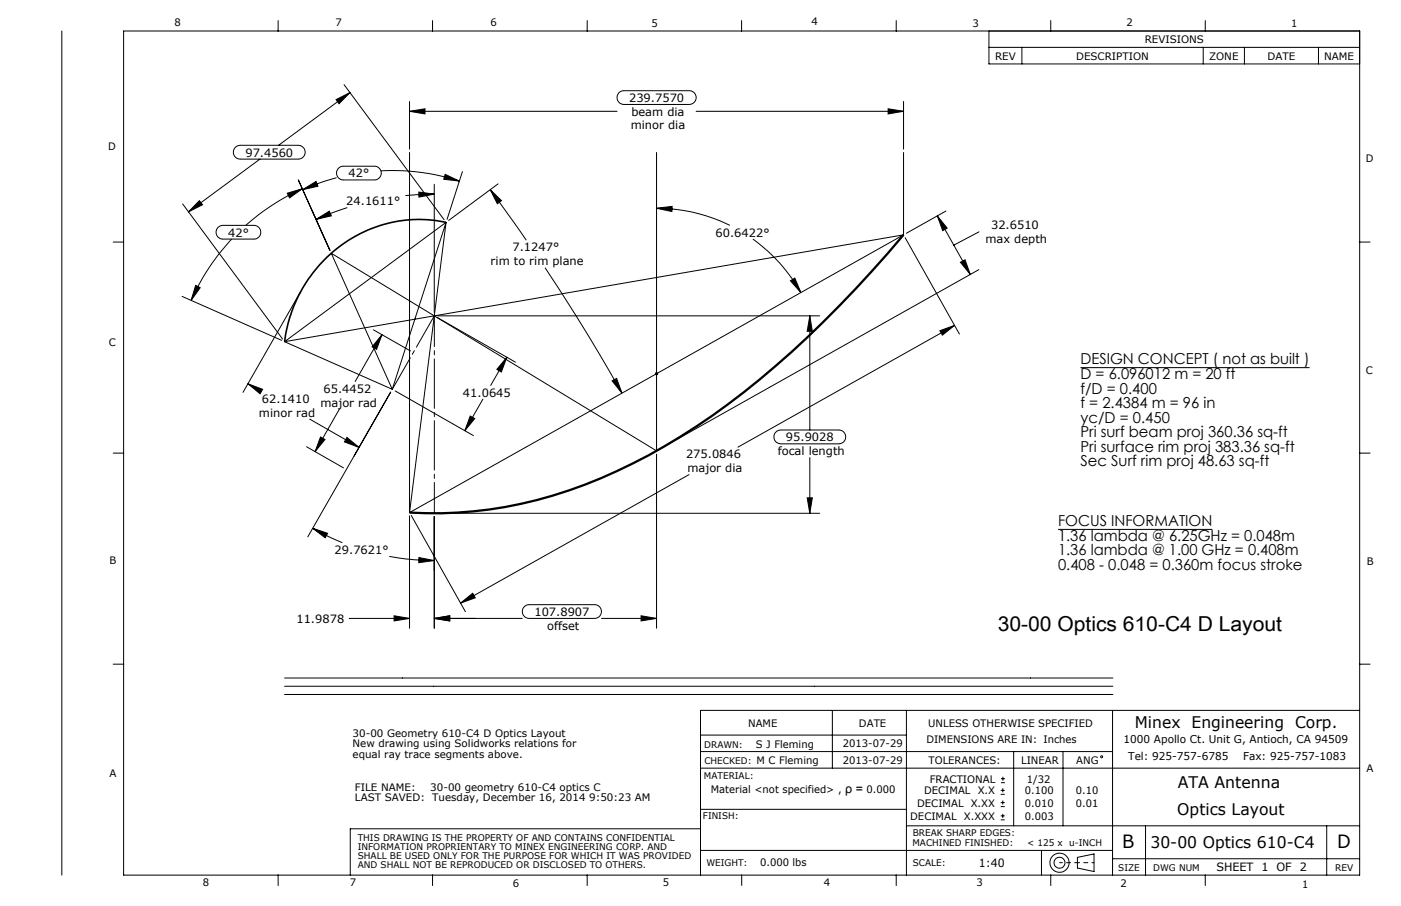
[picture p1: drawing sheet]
<svg xmlns="http://www.w3.org/2000/svg" width="432mm" height="279mm" viewBox="0 0 432 279" stroke-linecap="round" stroke-linejoin="round" font-family="sans-serif">
<g fill="none" stroke="#000" stroke-width=".31">
<path d="M19 9.6v260.3M38.1 9.6h381v260.3h-381zM85.7 6.3v3.3M133.3 6.3v3.3M181 6.3v3.3M228.6 6.3v3.3M276.2 6.3v3.3M304.8 9.6v10.1h114.3M304.8 14.6h114.3M315 14.6v5.1M323.8 6.3v3.3M370.8 14.6v5.1"/>
<path d="M371.5 6.3v3.3M383.5 14.6v5.1M406.4 14.6v5.1M103.6 30.7l4.3-2.2-3.4 3.5zM106 26.1l30.9 41.7M107.9 28.5l-22 16.3M126.2 34.3l4.8-.8v1.6zM126.2 31.3v14.7M126.2 34.3h64M190.8 28.6l1.3-.6h20.3a2.12 2.12 0 0 1 2.2 2.1 2.12 2.12 0 0 1-2.2 2.1h-20.1a2.13 2.13 0 0 1-2-1.3 2.13 2.13 0 0 1 .5-2.3zM214.6 34.3h63.9M273.7 33.5l4.8 .8-4.8 .8z"/>
<path d="M278.5 31.3v14.7M72.4 45.6l.8-.6 .8-.2h17.9a2.13 2.13 0 0 1 2.2 2.1 2.13 2.13 0 0 1-2.2 2.2h-17.9a2.15 2.15 0 0 1-1.9-1.3 2.15 2.15 0 0 1 .3-2.2zM80.1 49.1l-22 16.2M88.5 59.6l4.7-1.4-3.9 2.8zM91.9 55.4l9.8 21.8-9.7-21.5M93.2 58.2a68.3 68.3 0 0 0-17.5 11.3M93.3 58.5l4.1-2.5 .6 1.4zM103.7 54.8l-4.7 1.4-5.7 2.3M104.4 51.9l1.2-.6h9.8a2.12 2.12 0 0 1 2.1 2.1 2.12 2.12 0 0 1-2.1 2.1h-9.6a2.11 2.11 0 0 1-1.9-1.3 2.11 2.11 0 0 1 .5-2.3zM117.5 52.7a67.4 67.4 0 0 1 24.1 3.1M126.2 47v111.1M129.1 59.2l4.7 .7-4.7 .9z"/>
<path d="M133.8 59.9l-8.8 .4M133.8 56.8v39.6M137.2 53.8l4.4 2-4.8-.5zM142.5 52.9l-4.7 14.7M151.1 58.5l3.5 3.4-1.3 .9zM151.1 58.5l11.1 15.6M153.5 56.7l-15.2 11.3M202.4 47v92l-100.3-60.9 18.8 42M278.5 47v25.4M34.9 74.6h3.2M56.3 62.9l30.8 41.7M61.5 61.9l.9 1.2-4.3 2.2z"/>
<path d="M67.1 70.3l1.4-.8h9.7a2.12 2.12 0 0 1 2.2 2.1 2.12 2.12 0 0 1-2.2 2.1h-9.5a2.12 2.12 0 0 1-1.9-1.2 2.12 2.12 0 0 1 .3-2.2zM71.4 73.7a68.1 68.1 0 0 0-12.5 18.9M97.4 67.7l4.1-2.6 .6 1.5zM107 64l-9.6 3.7M137.5 68.6l-49.8 36.8M137.5 68.6l-11.3 89.5M137.5 68.6l-16.6 51.5M202.4 64.2l4.8-.6-.1 1.6zM202.4 64.2a50.6 50.6 0 0 1 22.6 5.3M232.1 73.7a51.3 51.3 0 0 1 14.7 16.5M278.5 72.4l-190.8 33M278.5 72.4l-152.3 85.7"/>
<path d="M279 73.3l16.7 29.7M288.9 66.6l3 3.7-1.4 .8zM288.9 66.6l5.1 9M291.5 65.1l-12.1 6.8M294 75.6l5 9M301.7 71.5l-7.7 4.1M419.1 74.6h3.2M56.1 91.4l30.7 13.6M60.3 88l1.4 .7-2.8 3.9zM92.6 90l-17.7 31M134.7 97.9l24.2 13.8M134.9 97.4h117.7"/>
<path d="M168 82.5l13.1 20.7 10.6 18M243.6 86.6l1.4-.8 1.8 4.4zM249.6 97.4l.8 4.8h-1.6zM249.6 97.4v35.2M296 80.9l1.4-.8 1.6 4.5zM301.7 83.1l-98.5 55.4M76.4 118.4l4.5 1.7-.7 1.3zM76.4 118.4l4.2 2.4M87.7 105.4l33.2 14.7M115.1 101.7l11.4 6.5M117.7 103.2l-1.6 4.5-1.4-.7zM117.7 103.2l-8.2 14.5"/>
<path d="M156.2 110.2l-1.7 4.5-1.4-.8zM156.2 110.2l-5 8.7M188.7 117.5l1.3-.8 1.7 4.5zM201.9 115.3h.9M202 114.9l.7 .7M202.7 114.9l-.7 .7M289.7 102l4.5-1.6-3.8 3zM294.2 100.4l-66.8 37.5M333 113.4h70.6M34.9 139.7h3.2M94.5 137.8l11.4 6.5M95.5 129.3l15.2 8.7"/>
<path d="M98.8 134.8l1.4 .7-3.1 3.8zM104.6 126.1l-7.5 13.2M106.9 134.9l3.8 3.1-4.5-1.7zM120.4 120.9l-25.5 44.7M121.8 120.5l24.1 13.8M144.9 128.3l1.4 .8-3 3.7zM148.8 123.1l-5.5 9.7M239 133.4l.6-.5 1-.3h18a2.13 2.13 0 0 1 2.1 2.1 2.13 2.13 0 0 1-2.1 2.2h-18a2.13 2.13 0 0 1-1.9-1.3 2.13 2.13 0 0 1 .3-2.2zM419.1 139.7h3.2M126.2 159.1v34.6M126.8 159l16.6 29.6M133.8 159.3v34.4"/>
<path d="M134.9 158.3h117.7M202.4 140.1v53.6M212.4 146.4l-70.4 39.6M248.8 153.5h1.6l-.8 4.8zM249.6 141.1v17.2M96.4 162.9l4.6 1.6-.8 1.3zM96.4 162.9l4.5 2.4 4.6 2.1M120 171.6l7.5 1 6.3 .3M129.1 171.9l4.7 1-4.7 .6zM326.1 163.3h47.6M107.6 190.7h18.6M121.5 189.9l4.7 .8-4.7 .8z"/>
<path d="M133.8 190.7l4.8-.8v1.6zM133.8 190.7h27.2M142 186l3.7-3 .8 1.4zM161.6 187.1l1.3-.6h20.3a2.12 2.12 0 0 1 2.2 2.1 2.12 2.12 0 0 1-2.2 2.1h-20.1a2.13 2.13 0 0 1-2-1.3 2.13 2.13 0 0 1 .5-2.3zM185.4 190.7h17M197.6 189.9l4.8 .8-4.8 .8zM34.9 204.8h3.2M87.7 209.1h255.3M87.7 211.6h255.3M87.7 214.2h255.3M256.5 219.1v17.8M279.4 219.1v50.8"/>
<path d="M342.9 219.1v50.8M419.1 204.8h3.2M419.1 219.1h-203.2v50.8M215.9 236.9h203.2M215.9 231.8h127M215.9 226.7h63.5M309.1 239.5v1.3M312.4 231.8v22.9M327.6 231.8v22.9M215.9 255.6h-108v14.3M215.9 249.6h63.5M279.4 254.7h139.7"/>
<path d="M308.4 252.8h1.3M308.4 251.6h1.3M308.4 245h1.3M308.4 243.7h1.3M308.4 248.7h1.3M308.4 247.5h1.3M308.5 241.4h1.2M308.5 240.1h1.2M309.1 243.1v1.2M309.1 246.9v1.2M309.1 251v1.2M353.1 254.7v15.2"/>
<path d="M408.9 254.7v15.2M85.7 269.9v3.2M133.3 269.9v3.2M181 269.9v3.2M215.9 262.3h127M276.2 269.9v3.2M321 262.3v7.6M323.8 269.9v3.2M332.1 264.4l5.1-1.1v5.5l-5.1-1.1zM342.9 264.8h76.2M371.5 269.9v3.2"/>
<circle cx="339.5" cy="233.4" r=".31"/>
<circle cx="326.5" cy="266.1" r="1.68"/>
<circle cx="326.6" cy="266.1" r="2.96"/>
</g>
<path d="M137.5 68.6a41.7 41.7 0 0 0-47.5 27.2 43.4 43.4 0 0 0-2.3 9.6" fill="none" stroke="#000" stroke-width=".5"/>
<path d="M278.5 72.4a317.8 317.8 0 0 1-58.9 55.8 165.3 165.3 0 0 1-59 27.2 126.5 126.5 0 0 1-34.4 2.7" fill="none" stroke="#000" stroke-width=".7" stroke-linecap="butt"/>
<path d="M228.6 269.9v3.2" fill="none" stroke="#000" stroke-width=".31" stroke-dasharray="15.2 1.3 1.3 1.3"/>
<path d="M326.6 266h5.5" fill="none" stroke="#000" stroke-width=".31" stroke-dasharray="15.2 1.3 1.3 1.3" stroke-dashoffset="14.4"/>
<path d="M332.1 266h5.1" fill="none" stroke="#000" stroke-width=".31" stroke-dasharray="15.2 1.3 1.3 1.3" stroke-dashoffset="14.6"/>
<path d="M133.9 97.4v60.9" fill="none" stroke="#000" stroke-width=".31" stroke-dasharray="15.2 1.3 1.3 1.3" stroke-dashoffset="5.7"/>
<path d="M133.9 97.4l-13 22.6" fill="none" stroke="#000" stroke-width=".31" stroke-dasharray="15.2 1.3 1.3 1.3" stroke-dashoffset="4.1"/>
<g fill="#000">
<path d="M133.8 190.7l4.8-.8v1.6zM121.5 189.9l4.7 .8-4.7 .8zM243.6 86.6l1.4-.8 1.8 4.4zM202.4 64.2l4.8-.6-.1 1.6zM96.4 162.9l4.6 1.6-.8 1.3zM129.1 171.9l4.7 1-4.7 .6zM288.9 66.6l3 3.7-1.4 .8zM296 80.9l1.4-.8 1.6 4.5zM142 186l3.7-3 .8 1.4zM289.7 102l4.5-1.6-3.8 3zM156.2 110.2l-1.7 4.5-1.4-.8zM144.9 128.3l1.4 .8-3 3.7zM129.1 59.2l4.7 .7-4.7 .9zM97.4 67.7l4.1-2.6 .6 1.5zM188.7 117.5l1.3-.8 1.7 4.5zM151.1 58.5l3.5 3.4-1.3 .9zM76.4 118.4l4.5 1.7-.7 1.3zM106.9 134.9l3.8 3.1-4.5-1.7zM117.7 103.2l-1.6 4.5-1.4-.7zM98.8 134.8l1.4 .7-3.1 3.8z"/>
<path d="M197.6 189.9l4.8 .8-4.8 .8zM133.8 190.7l4.8-.8v1.6zM273.7 33.5l4.8 .8-4.8 .8zM126.2 34.3l4.8-.8v1.6zM249.6 97.4l.8 4.8h-1.6zM248.8 153.5h1.6l-.8 4.8zM88.5 59.6l4.7-1.4-3.9 2.8zM60.3 88l1.4 .7-2.8 3.9zM137.2 53.8l4.4 2-4.8-.5zM93.3 58.5l4.1-2.5 .6 1.4zM103.6 30.7l4.3-2.2-3.4 3.5zM61.5 61.9l.9 1.2-4.3 2.2z"/>
</g>
<text font-size="6.3" x="307.5" y="194.6">30-00 Optics 610-C4 D Layout</text>
<g font-size="5.6">
<text x="345.8" y="261.6">B</text>
<text x="412.2" y="261.6">D</text>
</g>
<g font-size="4.9">
<text x="349.8" y="224.5">Minex Engineering Corp.</text>
<text x="363" y="243.1">ATA Antenna</text>
<text x="362.9" y="251.4">Optics Layout</text>
<text x="354.6" y="261.6">30-00 Optics 610-C4</text>
</g>
<g font-size="4.7">
<text x="333" y="112.4">DESIGN CONCEPT ( not as built )</text>
<text x="333" y="116.9">D = 6.096012 m = 20 ft</text>
<text x="333" y="121.4">f/D = 0.400</text>
<text x="333" y="125.9">f = 2.4384 m = 96 in</text>
<text x="333" y="130.4">yc/D = 0.450</text>
<text x="333" y="134.9">Pri surf beam proj 360.36 sq-ft</text>
<text x="333" y="139.4">Pri surface rim proj 383.36 sq-ft</text>
<text x="333" y="143.9">Sec Surf rim proj 48.63 sq-ft</text>
<text x="326.1" y="162.2">FOCUS INFORMATION</text>
<text x="326.1" y="166.7">1.36 lambda @ 6.25GHz = 0.048m</text>
<text x="326.1" y="171.2">1.36 lambda @ 1.00 GHz = 0.408m</text>
<text x="326.1" y="175.7">0.408 - 0.048 = 0.360m focus stroke</text>
</g>
<text font-size="3.9" x="260.5" y="244.6">ρ =</text>
<g font-size="3.5">
<text x="193.9" y="31.4">239.7570</text>
<text x="194.6" y="35.7">beam dia</text>
<text x="194.4" y="39.9">minor dia</text>
<text x="75.6" y="48.3">97.4560</text>
<text x="107.4" y="54.7">42°</text>
<text x="106.7" y="63.2">24.1611°</text>
<text x="305.5" y="70.7">32.6510</text>
<text x="70.3" y="73">42°</text>
<text x="158" y="77.6">7.1247°</text>
<text x="220.5" y="73">60.6422°</text>
<text x="303.7" y="75">max depth</text>
<text x="151.2" y="81.8">rim to rim plane</text>
<text x="80.7" y="124.3">62.1410</text>
<text x="98.7" y="125.4">major rad</text>
<text x="99.7" y="121.1">65.4452</text>
<text x="142.7" y="122.3">41.0645</text>
<text x="79.8" y="128.5">minor rad</text>
<text x="242.2" y="136.1">95.9028</text>
<text x="211.4" y="141.4">275.0846</text>
<text x="239.7" y="140.3">focal length</text>
<text x="211.9" y="145.6">major dia</text>
<text x="103.1" y="170.8">29.7621°</text>
<text x="164.7" y="189.9">107.8907</text>
<text x="91.4" y="192.1">11.9878</text>
<text x="168.6" y="194.2">offset</text>
<text x="301.7" y="267.5">1:40</text>
<text x="374.9" y="268.5">SHEET 1 OF 2</text>
</g>
<g font-size="3.3">
<text x="346.3" y="229.1">1000 Apollo Ct. Unit G, Antioch, CA 94509</text>
<text x="347.7" y="234.4">Tel: 925-757-6785</text>
<text x="383.1" y="234.4">Fax: 925-757-1083</text>
</g>
<g font-size="3.2">
<text x="53.8" y="7.9">8</text>
<text x="103.4" y="7.9">7</text>
<text x="151.2" y="8.1">6</text>
<text x="200.8" y="8.4">5</text>
<text x="250.2" y="7.7">4</text>
<text x="299.8" y="8.2">3</text>
<text x="347.2" y="7.9">2</text>
<text x="397.9" y="8.3">1</text>
<text x="352.8" y="13.3">REVISIONS</text>
<text x="306.7" y="18.4">REV</text>
<text x="331.7" y="18.4">DESCRIPTION</text>
<text x="372.7" y="18.4">ZONE</text>
<text x="390.7" y="18.4">DATE</text>
<text x="408.1" y="18.4">NAME</text>
<text x="33.3" y="46.1">D</text>
<text x="420.9" y="49.9">D</text>
<text x="33.5" y="106.8">C</text>
<text x="420.9" y="115.2">C</text>
<text x="33.7" y="173.8">B</text>
<text x="421.2" y="174.3">B</text>
<text x="108.7" y="227.3">30-00 Geometry 610-C4 D Optics Layout</text>
<text x="230.6" y="224.3">NAME</text>
<text x="264.7" y="224.3">DATE</text>
<text x="286.1" y="224.3">UNLESS OTHERWISE SPECIFIED</text>
<text x="108.7" y="230.5">New drawing using Solidworks relations for</text>
<text x="108.7" y="233.6">equal ray trace segments above.</text>
<text x="233" y="230.6">S J Fleming</text>
<text x="259.8" y="230.4">2013-07-29</text>
<text x="285.5" y="229">DIMENSIONS ARE IN: Inches</text>
<text x="33.8" y="239.5">A</text>
<text x="259.8" y="235.5">2013-07-29</text>
<text x="286.2" y="235.5">TOLERANCES:</text>
<text x="314.7" y="235.5">LINEAR</text>
<text x="331.7" y="235.5">ANG</text>
<text x="421.2" y="237.9">A</text>
<text x="109.4" y="243.9">FILE NAME:</text>
<text x="132.6" y="243.9">30-00 geometry 610-C4 optics C</text>
<text x="219.1" y="244.5">Material &lt;not specified&gt; ,</text>
<text x="267" y="244.5">0.000</text>
<text x="284.8" y="245">DECIMAL X.X</text>
<text x="286.6" y="241.4">FRACTIONAL</text>
<text x="315.9" y="245">0.100</text>
<text x="316.5" y="241.4">1/32</text>
<text x="331.6" y="245">0.10</text>
<text x="109.4" y="247.1">LAST SAVED:</text>
<text x="133.2" y="247.1">Tuesday, December 16, 2014 9:50:23 AM</text>
<text x="282.7" y="248.7">DECIMAL X.XX</text>
<text x="315.9" y="248.7">0.010</text>
<text x="331.6" y="248.7">0.01</text>
<text x="280.5" y="252.8">DECIMAL X.XXX</text>
<text x="315.9" y="252.8">0.003</text>
<text x="234.2" y="267.1">0.000 lbs</text>
<text x="62.5" y="273.1">8</text>
<text x="107.8" y="273.2">7</text>
<text x="158.1" y="273.5">6</text>
<text x="204.3" y="273.1">5</text>
<text x="253.9" y="273.2">4</text>
<text x="301" y="273.3">3</text>
<text x="345.3" y="273.5">2</text>
<text x="401.3" y="273.7">1</text>
</g>
<g font-size="2.8">
<text x="217.1" y="230.6">DRAWN:</text>
<text x="217.1" y="235.7">CHECKED: M C Fleming</text>
<text x="216.9" y="240.3">MATERIAL:</text>
<text x="216.7" y="252.6">FINISH:</text>
<text x="281.3" y="257.9">BREAK SHARP EDGES:</text>
<text x="110.2" y="259.3">THIS DRAWING IS THE PROPERTY OF AND CONTAINS CONFIDENTIAL</text>
<text x="110.2" y="262.2">INFORMATION PROPRIENTARY TO MINEX ENGINEERING CORP. AND</text>
<text x="281.2" y="261">MACHINED FINISHED:</text>
<text x="316.5" y="261">&lt; 125 x u-INCH</text>
<text x="110.2" y="265">SHALL BE USED ONLY FOR THE PURPOSE FOR WHICH IT WAS PROVIDED</text>
<text x="110.2" y="267.8">AND SHALL NOT BE REPRODUCED OR DISCLOSED TO OTHERS.</text>
<text x="217.7" y="267.1">WEIGHT:</text>
<text x="281.3" y="267.1">SCALE:</text>
<text x="344.7" y="268.5">SIZE</text>
<text x="355.4" y="268.5">DWG NUM</text>
<text x="411.5" y="268.5">REV</text>
</g>
</svg>
